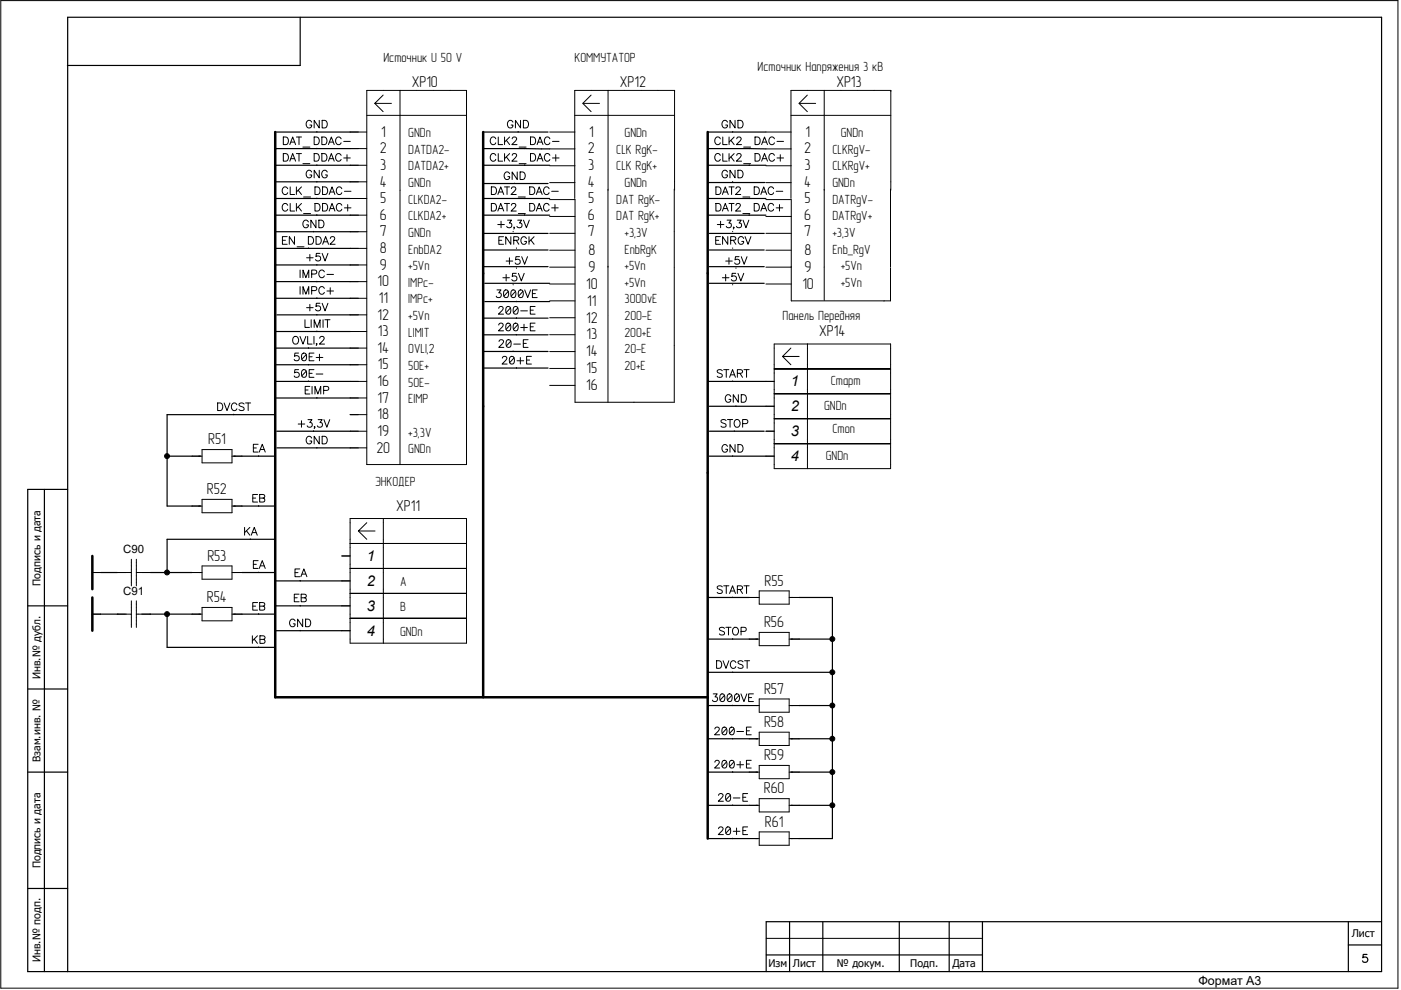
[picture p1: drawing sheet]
<svg xmlns="http://www.w3.org/2000/svg" width="297mm" height="210mm" viewBox="0 0 297 210" stroke-linecap="round" stroke-linejoin="round" font-family="sans-serif">
<g fill="#000" stroke="#000" stroke-width=".21">
<circle cx="35.4" cy="96.7" r=".52"/>
<circle cx="35.4" cy="130.2" r=".52"/>
<circle cx="35.4" cy="121.4" r=".52"/>
<circle cx="176.5" cy="135.5" r=".52"/>
<circle cx="176.5" cy="142.6" r=".52"/>
<circle cx="176.5" cy="149.6" r=".52"/>
<circle cx="176.5" cy="156.7" r=".52"/>
<circle cx="176.5" cy="170.8" r=".52"/>
<circle cx="176.5" cy="163.8" r=".52"/>
</g>
<g fill="none" stroke="#000" stroke-width=".25">
<path d="M63.6 3.7v10.2h-49.3M74.2 38.6h-15.8M74.2 28h-15.8M74.2 35.1h-15.8M74.2 31.5h-15.8M102.4 31.5l14.1 .1M102.4 35.1h14.1M116.2 28h-13.8M116.2 38.9h-13.8M150 31.5l12.4 .1M150.1 38.7h12.1M162.4 35.1h-12.4"/>
<path d="M162.4 28h-12.4M58.4 59.7h15.8M74.2 49.1h-15.8M74.2 56.2h-15.8M74.2 52.7h-15.8M74.2 45.6h-15.8M74.2 42.1h-15.8M102.4 56.6h13.8M102.4 49.5h13.8M102.4 45.6h14.1M102.4 42.1h14.1M102.4 53h13.8"/>
<path d="M150.4 56.6h11.6M150.4 49.5h11.6M150.4 53h11.6M162.4 45.6h-12.4M162.4 42.1h-12.4M58.4 70.3h15.8M58.4 63.3h15.8M58.4 77.4h15.8M58.4 73.8h15.8M58.7 66.8h15.5M102.4 74.5h13.8M102.8 64h13.7"/>
<path d="M102.8 60.1h13.7M116.2 78.1h-13.8M116.2 71h-13.8M116.2 67.5h-13.8M150.4 60.1h11.6M35.4 96.8h5.3M51.3 96.8h7.1M58.4 84.4h15.8M58.4 87.9h-23v19.4h5.3M58.4 80.9h15.8M58.7 95h15.5M58.7 91.5h15.5"/>
<path d="M162 91.5h-11.6M162.4 96.8h-12M162.4 80.9h-12.4M162.4 86.2h-12M9.4 103.8v102.3M14.3 103.8h-8.4v102.3h287v-202.4h-278.6v202.4M51.3 107.3h7.1M58.4 114.4h-23v7M5.9 128.5h8.4M21.3 130.3h3.6M21.3 121.4h3.6M31.9 130.3h8.8"/>
<path d="M31.9 121.4h8.8M35.4 130.3v7h23M51.3 130.3h7.1M51.3 121.4h7.1M58.4 128.5h14.1M58.4 123.2h14.1M58.4 133.8h14.1M158.9 135.6h-8.9M158.9 126.7h-8.9M169.4 126.7h7.1v30M169.4 135.6h7.1M5.9 146.1h8.4"/>
<path d="M150 142.6h26.5M158.9 156.7h-8.9M158.9 149.6h-8.9M169.4 156.7h7.1M169.4 149.6h7.1M176.5 156.7v14.1M5.9 163.8h8.4M150 177.9h8.9M158.9 163.8h-8.9M158.9 170.8h-8.9M169.4 163.8h7.1M169.4 170.8h7.1"/>
<path d="M176.5 170.8v7.1h-7.1M5.9 188.4h8.4M167.4 195.5v10.6M174.5 195.5v10.6M190.7 195.5v10.6M201.2 195.5v10.6M208.3 195.5v10.6M285.9 195.5v10.6M292.9 195.5h-130.4v10.6M162.5 202.5h45.8M285.9 200.4h7M289.8 202.4h-.8v.8a.59 .59 0 0 1 .9-.1 .59 .59 0 0 1-.2 .9 .59 .59 0 0 1-.8-.2"/>
</g>
<path d="M58.4 28v119.9h91.6M102.4 28v119.9M150 28v149.9M19.6 117.9v7.1M19.6 126.7v7.1" fill="none" stroke="#000" stroke-width=".53"/>
<g fill="none" stroke="#000" stroke-width=".21">
<path d="M.2 .1h296.2v209.5h-296.2zM77.8 19.2h21.1v79.3h-21.1zM84.8 19.2v79.3M98.9 19.2h.1M128.9 19.2v47.8M143 19.2v21.1M143 19.2h-21.1v22.9M143 19.2h.1M174.7 19.2v44.5M188.9 19.2h.1M188.9 19.2v21.1M188.9 19.2h-21.2v22.9"/>
<path d="M60.1 29.1h.5a.86 .86 0 0 1 .6 .8 .86 .86 0 0 1-.6 .8h-.5zM60.1 32.6h.5a.86 .86 0 0 1 .6 .8 .86 .86 0 0 1-.6 .8h-.5zM61.4 30.7l.7-1.6 .6 1.6M61.4 34.2l.7-1.6 .6 1.6M61.5 39.6v1.7h1M61.7 30.1h.8M61.7 33.7h.8M62.8 39.6v1.7M62.8 29.1h1.1M62.8 32.6h1.1M63.4 29.1v1.6M63.4 32.6v1.6"/>
<path d="M63.9 39.6l-1.1 1.1M64.2 31.2h1.5M64.2 34.7h1.5M66.1 25.9a.6 .6 0 0 0-.7-.4 .6 .6 0 0 0-.5 .6 .67 .67 0 0 0 .2 .9 .67 .67 0 0 0 .9-.1l.1-.4h-.4M66.1 36.5a.6 .6 0 0 0-.7-.4 .6 .6 0 0 0-.5 .6 .67 .67 0 0 0 .2 .9 .67 .67 0 0 0 .9-.1l.1-.4h-.4M66.6 29.1h.6a.86 .86 0 0 1 .5 .8 .86 .86 0 0 1-.5 .8h-.6zM66.6 32.6h.6a.86 .86 0 0 1 .5 .8 .86 .86 0 0 1-.5 .8h-.6zM66.8 39.6h.5a.86 .86 0 0 1 .6 .8 .86 .86 0 0 1-.6 .9h-.5zM67.2 27.9v.1M67.2 31.4v.1M67.2 35v.1M67.2 38.5v.1"/>
<path d="M67.7 25.5v1.6l-1.1-1.6v1.6M67.7 36.1v1.6l-1.1-1.6v1.6M68.2 29.1h.6a.86 .86 0 0 1 .5 .8 .86 .86 0 0 1-.5 .8h-.6zM68.2 32.6h.6a.86 .86 0 0 1 .5 .8 .86 .86 0 0 1-.5 .8h-.6zM68.3 25.5h.6a.86 .86 0 0 1 .5 .8 .86 .86 0 0 1-.5 .8h-.6zM68.4 39.6h.5a.86 .86 0 0 1 .6 .8 .86 .86 0 0 1-.6 .9h-.5zM69.4 36.5a.6 .6 0 0 0-.7-.4 .6 .6 0 0 0-.5 .6 .67 .67 0 0 0 .2 .9 .67 .67 0 0 0 .9-.1l.1-.4h-.4M69.6 30.7l.6-1.6 .7 1.6M69.6 34.2l.6-1.6 .7 1.6M69.9 30.1h.8M69.9 33.7h.8M72.3 29.4a.6 .6 0 0 0-.7-.3 .6 .6 0 0 0-.4 .6 .67 .67 0 0 0 .2 .8 .67 .67 0 0 0 .8 0l.1-.2"/>
<path d="M72.3 33a.6 .6 0 0 0-.7-.4 .6 .6 0 0 0-.4 .6 .67 .67 0 0 0 .2 .8 .67 .67 0 0 0 .8 0l.1-.2M72.9 30h1.4M72.9 33.5h1.4M73.6 32.8v1.4M74.2 28h3.6M74.2 38.6h3.6M74.2 31.5h3.6M74.2 35.1h3.6M77.8 24.5h21.1M79.5 21.9l1.7 1.8M81.2 20.2l-1.7 1.7h3.5M104.2 39.6h.5a.86 .86 0 0 1 .6 .8 .86 .86 0 0 1-.6 .9h-.5z"/>
<path d="M105.1 29.4a.6 .6 0 0 0-.7-.4 .6 .6 0 0 0-.5 .7 .68 .68 0 0 0 .3 .8 .68 .68 0 0 0 .8 0l.1-.2M105.1 33a.6 .6 0 0 0-.7-.4 .6 .6 0 0 0-.5 .6 .68 .68 0 0 0 .3 .9 .68 .68 0 0 0 .8-.1l.1-.2M105.6 29.1v1.6h1M105.6 32.6v1.6h1M107 39.6h1M107 29.1v1.6M107 32.6v1.6M107.4 29.8l.7 .9M107.4 33.3l.7 .9M107.5 39.6v1.7M108.1 36.9a.6 .6 0 0 0-.7-.4 .6 .6 0 0 0-.5 .6 .67 .67 0 0 0 .2 .8 .67 .67 0 0 0 .9 0l.1-.4h-.4M108.1 29.1l-1.1 1"/>
<path d="M108.1 32.6l-1.1 1.1M108.6 29.4l.3-.3h.5l.1 .3-.2 .5-.8 .8h1.1M108.6 33l.3-.4h.5l.1 .3-.2 .5-.8 .8h1.1M108.8 25.9a.6 .6 0 0 0-.7-.4 .6 .6 0 0 0-.5 .6 .67 .67 0 0 0 .2 .9 .67 .67 0 0 0 .9-.1l.1-.4h-.4M109.1 38.8v.1M109.7 36.5v1.6l-1.1-1.6v1.6M109.9 27.9v.1M110.1 31.2h1.4M110.1 34.7h1.4M110.3 36.5h.5a.86 .86 0 0 1 .6 .8 .86 .86 0 0 1-.6 .8h-.5zM110.4 25.5v1.6l-1.1-1.6v1.6M111 25.5h.5a.86 .86 0 0 1 .6 .8 .86 .86 0 0 1-.6 .8h-.5z"/>
<path d="M111.2 31.4v.1M111.2 35v.1M112.3 39.6h.6a.86 .86 0 0 1 .5 .8 .86 .86 0 0 1-.5 .9h-.6zM112.5 29.1h.5a.86 .86 0 0 1 .6 .8 .86 .86 0 0 1-.6 .8h-.5zM112.5 32.6h.5a.86 .86 0 0 1 .6 .8 .86 .86 0 0 1-.6 .8h-.5zM113.9 30.7l.6-1.6 .6 1.6M113.9 34.2l.6-1.6 .6 1.6M114.1 30.1h.8M114.1 33.7h.8M116.5 38.7h5.4M116.5 31.6h5.4M116.5 28h5.4"/>
<path d="M116.5 35.2h5.4M116.6 29.4a.6 .6 0 0 0-.7-.4 .6 .6 0 0 0-.5 .7 .68 .68 0 0 0 .2 .8 .68 .68 0 0 0 .9 0l.1-.2M116.6 33a.6 .6 0 0 0-.7-.4 .6 .6 0 0 0-.5 .6 .68 .68 0 0 0 .2 .9 .68 .68 0 0 0 .9-.1l.1-.2M117.1 30h1.4M117.1 33.5h1.4M117.8 32.8v1.4M121.9 24.5h21.1M123.6 21.9h3.5M125.3 20.2l-1.7 1.7 1.7 1.8M151.8 39.6h.5a.86 .86 0 0 1 .6 .8 .86 .86 0 0 1-.6 .9h-.5zM152.7 29.4a.6 .6 0 0 0-.7-.4 .6 .6 0 0 0-.4 .7 .68 .68 0 0 0 .2 .8 .68 .68 0 0 0 .9 0v-.2M152.7 33a.6 .6 0 0 0-.7-.4 .6 .6 0 0 0-.4 .6 .68 .68 0 0 0 .2 .9 .68 .68 0 0 0 .9-.1v-.2"/>
<path d="M153.2 29.1v1.6h1M153.2 32.6v1.6h1M154.2 25.9a.6 .6 0 0 0-.6-.4 .6 .6 0 0 0-.5 .6 .67 .67 0 0 0 .2 .9 .67 .67 0 0 0 .9-.1v-.4h-.3M154.2 36.5a.6 .6 0 0 0-.6-.4 .6 .6 0 0 0-.5 .6 .67 .67 0 0 0 .2 .9 .67 .67 0 0 0 .9-.1v-.4h-.3M154.6 39.6h1M154.6 29.1v1.6M154.6 32.6v1.6M155 29.8l.7 .9M155 33.3l.7 .9M155.1 39.6v1.7M155.3 27.9v.1M155.3 38.5v.1"/>
<path d="M155.7 29.1l-1.1 1M155.7 32.6l-1.1 1.1M155.8 25.5v1.6l-1-1.6v1.6M155.8 36.1v1.6l-1-1.6v1.6M156.2 29.4l.3-.3h.5l.1 .3-.2 .5-.8 .8h1.1M156.2 33l.3-.4h.5l.1 .3-.2 .5-.8 .8h1.1M156.5 25.5h.5a.86 .86 0 0 1 .6 .8 .86 .86 0 0 1-.6 .8h-.5zM156.5 36.1h.5a.86 .86 0 0 1 .6 .8 .86 .86 0 0 1-.6 .8h-.5zM157.7 31.2h1.4M157.7 34.7h1.4M158.9 31.4v.1M158.9 35v.1"/>
<path d="M159.9 39.6h.6a.86 .86 0 0 1 .5 .8 .86 .86 0 0 1-.5 .9h-.6zM160.1 29.1h.5a.86 .86 0 0 1 .6 .8 .86 .86 0 0 1-.6 .8h-.5zM160.1 32.6h.5a.86 .86 0 0 1 .6 .8 .86 .86 0 0 1-.6 .8h-.5zM161.5 30.7l.6-1.6 .6 1.6M161.5 34.2l.6-1.6 .6 1.6M161.7 30.1h.8M161.7 33.7h.8M162.4 38.7h5.4M162.4 31.6h5.4M162.4 28h5.4M162.4 35.2h5.4M164.2 29.4a.6 .6 0 0 0-.7-.4 .6 .6 0 0 0-.5 .7 .68 .68 0 0 0 .2 .8 .68 .68 0 0 0 .9 0l.1-.2"/>
<path d="M164.2 33a.6 .6 0 0 0-.7-.4 .6 .6 0 0 0-.5 .6 .68 .68 0 0 0 .2 .9 .68 .68 0 0 0 .9-.1l.1-.2M164.7 30h1.4M164.7 33.5h1.4M165.4 32.8v1.4M167.7 24.5h21.2M169.4 21.9h3.5M171.2 20.2l-1.8 1.7 1.8 1.8M59.9 51h.6M60.9 50.2h-1v1.6h1M61 40a.6 .6 0 0 0-.7-.4 .6 .6 0 0 0-.5 .7 .67 .67 0 0 0 .2 .8 .67 .67 0 0 0 .9-.1l.1-.1M61 43.5a.6 .6 0 0 0-.7-.3 .6 .6 0 0 0-.5 .6 .67 .67 0 0 0 .2 .8 .67 .67 0 0 0 .9 0l.1-.2M61.5 43.2v1.6h1"/>
<path d="M62.4 50.2v1.6l-1.1-1.6v1.6M62.8 43.2v1.6M63 52.3h1.4M63.2 40.3l.7 1M63.2 43.9l.7 .9M63.6 57.3v1.6M63.9 43.2l-1.1 1M64.2 58.9v-1.6l.7 1.6 .6-1.6v1.6M64.4 41.8h1.4M64.4 45.3h1.4M65 54.7h1.4M65.4 50.2h.5a.87 .87 0 0 1 .6 .8 .87 .87 0 0 1-.6 .8h-.5z"/>
<path d="M65.4 47.1a.6 .6 0 0 0-.7-.4 .6 .6 0 0 0-.5 .6 .67 .67 0 0 0 .2 .9 .67 .67 0 0 0 .9-.1l.1-.4h-.4M65.4 52.6v.1M65.7 54v1.4M66.1 58.1h.7l.4-.3a.43 .43 0 0 0-.4-.5h-.7v1.6M66.5 49.1h.1M66.8 43.2h.5a.86 .86 0 0 1 .6 .8 .86 .86 0 0 1-.6 .8h-.5zM67 46.7v1.6l-1.1-1.6v1.6M67 50.2h.6a.87 .87 0 0 1 .5 .8 .87 .87 0 0 1-.5 .8h-.6zM67.2 42v.1M67.2 45.5v.1M67.2 56.1v.1M67.2 59.6v.1"/>
<path d="M67.6 46.7h.6a.86 .86 0 0 1 .5 .8 .86 .86 0 0 1-.5 .8h-.6zM67.8 53.7h-.7l-.1 .7a.57 .57 0 0 1 .9 0 .57 .57 0 0 1-.2 .9 .57 .57 0 0 1-.8-.2M68.3 53.7l.6 1.7 .6-1.7M68.4 43.2h.5a.86 .86 0 0 1 .6 .8 .86 .86 0 0 1-.6 .8h-.5zM68.4 51.8l.6-1.6 .7 1.6M68.6 51.3h.8M68.8 57.7a.6 .6 0 0 0-.7-.4 .6 .6 0 0 0-.5 .6 .67 .67 0 0 0 .2 .9 .67 .67 0 0 0 .9-.1l.1-.2M69.3 58.2h1.4M69.8 41.3l.6-1.7 .6 1.7M69.8 44.8l.6-1.6 .6 1.6M70 40.7h.8M70 44.2h.8"/>
<path d="M70 50.6l.4-.4h.3l.3 .3-.3 .6-.7 .7h1.1M72.5 40a.6 .6 0 0 0-.7-.4 .6 .6 0 0 0-.5 .7 .67 .67 0 0 0 .2 .8 .67 .67 0 0 0 .9-.1l.1-.1M72.5 43.5a.6 .6 0 0 0-.7-.3 .6 .6 0 0 0-.5 .6 .67 .67 0 0 0 .2 .8 .67 .67 0 0 0 .9 0l.1-.2M73 40.6h1.4M73 44.1h1.4M73.7 43.4v1.4M74.2 59.7h3.6M74.2 52.7h3.6M74.2 49.1h3.6M74.2 42.1h3.6M74.2 56.2h3.6M74.2 45.6h3.6"/>
<path d="M104.2 43.2h.5a.86 .86 0 0 1 .6 .8 .86 .86 0 0 1-.6 .8h-.5zM105.5 47.6h1.4M105.6 41.3l.6-1.7 .6 1.7M105.6 44.8l.6-1.6 .6 1.6M105.8 51h.6M105.8 40.7h.8M105.8 44.2h.8M106.2 46.9v1.4M106.6 58.9h1.4M106.8 50.2h-1v1.6h1M107 43.2h1M107.3 55.4h1.4"/>
<path d="M107.3 58.2v1.4M107.5 43.2v1.6M107.6 46.7h.9l-.5 .6a.55 .55 0 0 1 .4 .9 .55 .55 0 0 1-1-.2M108 54.7v1.3M108.3 50.2v1.6l-1.1-1.6v1.6M108.4 40l.4-.4 .4 .1 .2 .2-.3 .6-.8 .8h1.1M108.4 43.5l.4-.3h.4l.2 .3-.3 .5-.8 .8h1.1M108.8 49.1h.1M108.9 51l1-.1 .1-.2-.1-.3-1-.2v1.6M109.1 48.2h-.2h.2l-.2 .4M109.4 58h-.7l-.1 .7a.57 .57 0 0 1 .9 0 .57 .57 0 0 1-.2 .8 .57 .57 0 0 1-.8-.2M109.5 51l.5 .8"/>
<path d="M109.5 52.6v.1M109.5 56.8v.1M109.8 46.7h.8l-.5 .6a.55 .55 0 0 1 .5 .9 .55 .55 0 0 1-1-.2M109.9 41.8h1.5M109.9 45.3h1.5M109.9 58l.6 1.6 .6-1.6M110.1 54.4h-.7l-.1 .7a.57 .57 0 0 1 .9 0 .57 .57 0 0 1-.2 .9 .57 .57 0 0 1-.8-.2M110.6 54.4l.6 1.6 .6-1.6M111 46.7l.6 1.6 .6-1.6M111.2 42v.1M111.2 45.5v.1M111.6 50.6a.6 .6 0 0 0-.7-.4 .6 .6 0 0 0-.5 .6 .67 .67 0 0 0 .2 .9 .67 .67 0 0 0 .9-.1l.1-.4h-.4"/>
<path d="M112.2 50.2v1.6M112.3 43.2h.6a.86 .86 0 0 1 .5 .8 .86 .86 0 0 1-.5 .8h-.6zM112.5 50.9l.7 .9M113.2 50.2l-1 1.1M113.7 41.3l.6-1.7 .7 1.7M113.7 44.8l.6-1.6 .7 1.6M113.9 40.7h.8M113.9 44.2h.8M116.4 40a.6 .6 0 0 0-.7-.4 .6 .6 0 0 0-.5 .7 .68 .68 0 0 0 .3 .8 .68 .68 0 0 0 .8-.1l.1-.1M116.4 43.5a.6 .6 0 0 0-.7-.4 .6 .6 0 0 0-.5 .7 .68 .68 0 0 0 .3 .8 .68 .68 0 0 0 .8 0l.1-.2M116.5 53.1h5.4M116.5 49.5h5.4"/>
<path d="M116.5 56.7h5.4M116.5 45.9h5.4M117 40.6h1.4M117 44.1h1.4M117.7 43.4v1.4M143 40.1v45.2h-21.1v-43h-5.4M151.7 51h.7M151.8 43.2h.5a.86 .86 0 0 1 .6 .8 .86 .86 0 0 1-.6 .8h-.5zM152.1 47.6h1.4M152.8 50.2h-1.1v1.6h1.1M152.8 46.9v1.4M153.2 58.9h1.4"/>
<path d="M153.2 41.3l.6-1.7 .6 1.7M153.2 44.8l.6-1.6 .6 1.6M153.4 40.7h.8M153.4 44.2h.8M153.9 55.4h1.4M153.9 58.2v1.4M154.2 46.7h.8l-.5 .6a.55 .55 0 0 1 .4 .9 .55 .55 0 0 1-.9-.2M154.3 50.2v1.6l-1.1-1.6v1.6M154.6 54.7v1.3M154.6 43.2h1M154.9 51l.9-.1 .2-.4-.4-.3h-.7v1.6M155.1 43.2v1.6"/>
<path d="M155.3 49.1h.1M155.3 52.6v.1M155.5 51l.5 .8M155.6 48.2h-.1h.1l-.1 .4M156 58h-.8l-.1 .7a.57 .57 0 0 1 .9 0 .57 .57 0 0 1-.1 .8 .57 .57 0 0 1-.8-.2M156 40l.4-.4 .4 .1 .2 .2-.3 .6-.7 .8h1.1M156 43.5l.4-.3h.4l.2 .3-.3 .5-.7 .8h1.1M156 56.8v.1M156.3 46.7h.9l-.5 .6a.55 .55 0 0 1 .4 .9 .55 .55 0 0 1-1-.2M156.5 58l.6 1.6 .6-1.6M156.7 54.4h-.8l-.1 .7a.57 .57 0 0 1 .9 0 .57 .57 0 0 1-.1 .9 .57 .57 0 0 1-.8-.2M157.2 54.4l.6 1.6 .6-1.6"/>
<path d="M157.5 41.8h1.5M157.5 45.3h1.5M157.5 46.7l.7 1.6 .6-1.6M157.7 50.6l-.3-.3a.78 .78 0 0 0-.9 .3 .78 .78 0 0 0 .2 1 .56 .56 0 0 0 .6 .2 .56 .56 0 0 0 .4-.6h-.4M158 50.2l.6 1.6 .6-1.6M158.9 42v.1M158.9 45.5v.1M159.9 43.2h.6a.86 .86 0 0 1 .5 .8 .86 .86 0 0 1-.5 .8h-.6zM161.3 41.3l.6-1.7 .7 1.7M161.3 44.8l.6-1.6 .7 1.6M161.5 40.7h.8M161.5 44.2h.8"/>
<path d="M162.4 53.1h5.4M162.4 49.5h5.4M162.4 42.3h5.4v21.5h21v-7M162.4 56.7h5.4M162.4 45.9h5.4M164 40a.6 .6 0 0 0-.7-.4 .6 .6 0 0 0-.4 .7 .68 .68 0 0 0 .2 .8 .68 .68 0 0 0 .9-.1v-.1M164 43.5a.6 .6 0 0 0-.7-.4 .6 .6 0 0 0-.4 .7 .68 .68 0 0 0 .2 .8 .68 .68 0 0 0 .9 0v-.2M164.6 40.6h1.4M164.6 44.1h1.4M165.3 43.4v1.4M188.8 40.1v16.6M62.4 71.4a.78 .78 0 0 1 .9 .7 .78 .78 0 0 1-.8 .9 .97 .97 0 0 1-.1-1.6z"/>
<path d="M63.3 74.9h-.8l-.1 .7a.58 .58 0 0 1 .9 0 .58 .58 0 0 1-.1 .8 .58 .58 0 0 1-.8-.2M63.3 78.4h-.8l-.1 .7a.58 .58 0 0 1 .9 0 .58 .58 0 0 1-.1 .8 .58 .58 0 0 1-.8-.2M63.6 71.4l.6 1.6 .7-1.6M63.6 60.8v1.6M64.2 75a.53 .53 0 0 1 .7 .2v1a.53 .53 0 0 1-.4 .3 .53 .53 0 0 1-.5-.3l-.1-.6zM64.2 78.5a.53 .53 0 0 1 .7 .2v1a.53 .53 0 0 1-.4 .3 .53 .53 0 0 1-.5-.3l-.1-.6zM64.2 62.4v-1.6l.7 1.6 .6-1.6v1.6M64.7 67.8v1.6h.9M64.9 75.2l-.9 1M64.9 78.7l-.9 1M65 65.3h1.4M65.2 71.4v1.6h1"/>
<path d="M65.4 73.7v.1M65.4 77.3v.1M65.5 75.7h.7M65.5 79.2h.7M65.7 64.6v1.3M66 67.8v1.6M66.1 61.6h.7l.4-.3a.43 .43 0 0 0-.4-.5h-.7v1.6M66.6 74.9h-1.1v1.6h1.1M66.6 78.4h-1.1v1.6h1.1M66.6 71.4v1.6M66.6 69.4v-1.6l.6 1.6 .7-1.6v1.6M67 75.8h1.4"/>
<path d="M67 79.3h1.4M67.2 72.9h-.2h.2l-.2 .4M67.2 63.2v.1M67.2 66.7v.1M67.2 70.2v.1M67.7 75.1v1.4M67.8 71.8l.3-.4h.3l.3 .3-.2 .5-.8 .8h1.1M67.8 64.3h-.7l-.1 .7a.57 .57 0 0 1 .9 0 .57 .57 0 0 1-.2 .9 .57 .57 0 0 1-.8-.3M68.3 64.3l.6 1.6 .6-1.6M68.5 67.8v1.6M68.8 61.2a.6 .6 0 0 0-.7-.4 .6 .6 0 0 0-.5 .6 .67 .67 0 0 0 .2 .9 .67 .67 0 0 0 .9-.1l.1-.2M68.9 67.8h1.1"/>
<path d="M69.3 61.7h1.4M69.4 67.8v1.6M70 61v1.4M74.2 77.4h3.6M74.2 70.3h3.6M74.2 63.3h3.6M74.2 66.8h3.6M74.2 73.8h3.6M105.4 61.5h.8l-.5 .6a.54 .54 0 0 1 .5 .9 .54 .54 0 0 1-1-.2M105.7 65.4l.4-.4h.3l.3 .3-.3 .6-.7 .7h1.1M105.7 68.9l.4-.4h.3l.3 .4-.3 .5-.7 .8h1.1M105.8 72.4l.3-.3 .6 .1a.5 .5 0 0 1-.2 .7l-.8 .8h1.1"/>
<path d="M106.5 76l.3-.4 .6 .1a.5 .5 0 0 1-.2 .8l-.8 .7h1.1M107 61.6a.5 .5 0 0 1 .8 .2v.4a.74 .74 0 0 1-.4 .9h-.4l-.2-.3v-.6zM107.5 65.1a.5 .5 0 0 1 .7 .2l.1 .4a.74 .74 0 0 1-.5 .9h-.3l-.2-.3-.1-.6zM107.5 68.6a.5 .5 0 0 1 .7 .3l.1 .3a.74 .74 0 0 1-.5 1l-.3-.1-.2-.2-.1-.7zM107.5 72.1a.53 .53 0 0 1 .8 .3v1a.53 .53 0 0 1-.5 .3 .53 .53 0 0 1-.4-.3l-.1-.7zM107.8 61.8l-1 1M108.2 65.3l-.9 1M108.2 68.9l-.9 1M108.2 75.7a.53 .53 0 0 1 .8 .2v1a.53 .53 0 0 1-.5 .3 .53 .53 0 0 1-.4-.3l-.1-.6zM108.3 72.4l-.9 1M108.5 61.6a.5 .5 0 0 1 .8 .2l.1 .4a.74 .74 0 0 1-.5 .9h-.4l-.1-.3-.1-.6zM108.8 60.3v.1"/>
<path d="M108.8 74.4v.1M108.9 73h1.4M109 75.9l-.9 1M109 65.1a.5 .5 0 0 1 .8 .2l.1 .4a.74 .74 0 0 1-.5 .9h-.4l-.1-.3-.1-.6zM109 68.6a.5 .5 0 0 1 .8 .3l.1 .3a.74 .74 0 0 1-.5 1l-.4-.1-.1-.2-.1-.7zM109.3 61.8l-.9 1M109.5 63.9v.1M109.5 67.4v.1M109.5 70.9v.1M109.5 78v.1M109.6 76.5h1.4M109.8 65.3l-.9 1"/>
<path d="M109.8 68.9l-.9 1M110.1 61.6a.5 .5 0 0 1 .8 .2l.1 .4a.74 .74 0 0 1-.5 .9h-.4l-.2-.3v-.6zM110.3 75.8v1.4M110.4 65.9h1.4M110.4 69.5h1.4M110.9 61.8l-1 1M111 72.8h.6M111.1 68.8v1.4M111.2 61.5l.7 1.6 .6-1.6M111.7 76.4h.6M112 72.1h-1v1.6h1M112.4 65.8h.7"/>
<path d="M112.4 69.3h.7M112.7 75.6h-1v1.6h1M112.9 62.3h.6M113.5 65h-1.1v1.6h1.1M113.5 68.5h-1.1v1.7h1.1M113.9 61.5h-1v1.6h1M116.5 60.2h5.4M116.5 63.8h5.4M116.5 74.6h5.4M116.5 71h5.4M116.5 78.1h5.4M116.5 67.4h5.4"/>
<path d="M128.9 67.1v18.2M153.1 78.6a.61 .61 0 0 0-.5-.2 .61 .61 0 0 0-.5 .4l.1 .2 .8 .3 .1 .5a.71 .71 0 0 1-1 0M153.4 78.4h1.1M154 78.4v1.6M154.9 79.5h.8M155.3 60.3v.1M156.3 79.2l1-.1 .1-.2-.1-.4-1-.1v1.6M156.9 79.2l.5 .8M157.7 78.4h1.1M158.3 78.4v1.6M162.4 60.2h5.4M164.1 73h24.7v26.4h-24.7z"/>
<path d="M165.9 75.6l1.8 1.8M167.7 73.8l-1.8 1.8h3.5M171.2 78.3h-7.1h7.1M171.2 73v26.4M188.8 78.3h-17.6h17.6M40.7 96.8h2.1M42.8 95.4h6.4v2.8h-6.4zM46.1 85.5h.6a.86 .86 0 0 1 .5 .8 .86 .86 0 0 1-.5 .8h-.6zM47.5 85.5l.6 1.6 .6-1.6M49.2 96.8h2.1M49.5 87.8v.1M50.2 85.9a.6 .6 0 0 0-.7-.4 .6 .6 0 0 0-.4 .6 .67 .67 0 0 0 .2 .8 .67 .67 0 0 0 .8 0l.1-.2"/>
<path d="M51.7 85.7a.66 .66 0 0 0-1 .1l.1 .3 .8 .3 .1 .2v.3l-.3 .2-.7-.2M52.1 85.5h1M52.6 85.5v1.6M53.7 95h.7M54.7 94.2h-1v1.7h1M54.8 96.7v.1M55 95.9l.6-1.7 .6 1.7M55.2 95.3h.8M63.2 89.9h1.4M63.9 89.2v1.4M64.7 82.7h.6M65.3 89h.8l-.4 .6a.55 .55 0 0 1 .4 .9 .55 .55 0 0 1-1-.2"/>
<path d="M65.4 80.8v.1M65.7 82h-1v1.6h1M66.1 92.9a.6 .6 0 0 0-.7-.4 .6 .6 0 0 0-.5 .7 .67 .67 0 0 0 .2 .8 .67 .67 0 0 0 .9-.1l.1-.4h-.4M66.2 82v1.6M66.5 91.4v.1M66.8 90.6h-.2h.2l-.2 .3M66.8 83.6v-1.6l.6 1.6 .6-1.6v1.6M67.2 84.3v.1M67.2 94.9v.1M67.5 89h.8l-.5 .6a.55 .55 0 0 1 .4 .9 .55 .55 0 0 1-.9-.2M67.7 92.5v1.6l-1.1-1.6v1.6M68.3 92.5h.6a.86 .86 0 0 1 .5 .8 .86 .86 0 0 1-.5 .8h-.6z"/>
<path d="M68.6 82.8h.7l.4-.3a.43 .43 0 0 0-.4-.5h-.7v1.6M68.7 89l.6 1.6 .6-1.6M74.2 91.5h3.6M74.2 87.9h3.6M74.2 80.9h3.6M74.2 95h3.6M74.2 84.4h3.6M116.5 81.7h5.4M153.9 89.2a.61 .61 0 0 0-.5-.2 .61 .61 0 0 0-.5 .4l.1 .2 .8 .3 .1 .5a.71 .71 0 0 1-1 0M154.2 94.7a.6 .6 0 0 0-.6-.4 .6 .6 0 0 0-.5 .6 .67 .67 0 0 0 .2 .9 .67 .67 0 0 0 .9-.1v-.4h-.3M154.2 89h1.1M154.7 80l.6-1.6 .6 1.6"/>
<path d="M154.8 89v1.6M154.9 84.1a.6 .6 0 0 0-.6-.4 .6 .6 0 0 0-.5 .6 .67 .67 0 0 0 .2 .9 .67 .67 0 0 0 .9-.1v-.4h-.3M155.3 80.8v.1M155.3 96.7v.1M155.7 91.4v.1M155.8 94.3v1.6l-1-1.6v1.6M156 89.1a.81 .81 0 0 1 1 .5 .81 .81 0 0 1-.6 1 .85 .85 0 0 1-.8-.6 .85 .85 0 0 1 .4-.9zM156 86.1v.1M156.5 94.3h.5a.86 .86 0 0 1 .6 .8 .86 .86 0 0 1-.6 .8h-.5zM156.5 83.7v1.6l-1-1.6v1.6M157.2 83.7h.5a.86 .86 0 0 1 .6 .8 .86 .86 0 0 1-.6 .8h-.5zM157.5 89.9h.7l.4-.4a.43 .43 0 0 0-.4-.5h-.7v1.6"/>
<path d="M162.4 96.8h1.7M162.4 91.5h1.7M162.4 80.9h1.7M162.4 86.2h1.7M164.1 94.1h24.7M171.2 94.1h-7.1h7.1M171.2 88.8h-7.1h7.1M171.2 83.5h-7.1h7.1M188.8 94.1h-17.6h17.6M188.8 88.8h-17.6h17.6M188.8 83.5h-17.6h17.6M27.9 118.6v2.8"/>
<path d="M28.9 118.6v5.7M40.7 107.3h2.1M42.8 105.9h6.4v2.9h-6.4zM49.2 107.3h2.1M51.9 111.9v1.6M52.3 112.6l.7 .9M53 111.9l-1.1 1.1M53.1 114.3v.1M53.3 113.5l.6-1.6 .6 1.6M53.5 113h.8M53.6 105.6h.6M53.7 119.7h.7"/>
<path d="M54.6 104.9h-1v1.6h1M54.7 118.9h-1v1.7h1M54.8 107.3h.1M55.1 104.9l1 .1v.5l-.4 .1a.42 .42 0 0 1 .4 .5 .42 .42 0 0 1-.4 .4h-.6zM55.1 105.6h.6M72.5 117.9h1.7M74.2 110h24.7v26.4h-24.7zM76 112.6l1.8 1.8M77.8 110.9l-1.8 1.7h3.5M81.3 110v26.4M81.3 115.3h-7.1h7.1M98.9 115.3h-17.6h17.6"/>
<path d="M19.6 121.4h1.7M19.6 130.3h1.7M24.9 121.4h3v2.9M24.9 130.3h3v2.8M27.9 127.4v2.9M28.9 121.4h3M28.9 130.3h3M28.9 127.4v5.7M40.7 121.4h2.1M40.7 130.3h2.1M42.8 120h6.4v2.9h-6.4zM42.8 128.8h6.4v2.9h-6.4z"/>
<path d="M49.2 121.4h2.1M49.2 130.3h2.1M53.5 134.9v1.6M53.6 128.6h.6M53.9 135.6l.7 .9M54.6 134.9l-1.1 1M54.6 127.8h-1v1.6h1M54.8 121.3v.1M54.8 130.2v.1M54.8 137.2v.1M55 120.6l.6-1.7 .6 1.7M55.1 127.8l1 .2v.4l-.4 .2a.42 .42 0 0 1 .4 .4 .42 .42 0 0 1-.4 .4h-.6z"/>
<path d="M55.1 128.6h.6M55.1 134.9l1 .1 .1 .3-.4 .3 .4 .3-.2 .5-.9 .1zM55.1 135.6h.7M55.2 120h.8M62.4 126.8h.6M62.5 121.5h.7M62.6 131.7a.6 .6 0 0 0-.7-.4 .6 .6 0 0 0-.5 .6 .67 .67 0 0 0 .2 .9 .67 .67 0 0 0 .9-.1l.1-.4h-.4M63.4 126h-1v1.6h1M63.6 120.7h-1.1v1.6h1.1M63.6 123.1v.1M63.6 128.4v.1M63.6 133.7v.1"/>
<path d="M63.8 122.3l.6-1.6 .7 1.6M63.9 126l1 .2v.4l-.3 .2a.42 .42 0 0 1 .3 .4 .42 .42 0 0 1-.3 .4h-.7zM63.9 126.8h.7M64 121.8h.8M64.2 131.3v1.6l-1.1-1.6v1.6M64.8 131.3h.5a.86 .86 0 0 1 .6 .8 .86 .86 0 0 1-.6 .8h-.5zM72.5 133.8h1.7M72.5 128.5h1.7M72.5 123.2h1.7M74.2 131.1h24.7M81.3 131.1h-7.1h7.1M81.3 125.9h-7.1h7.1"/>
<path d="M81.3 120.6h-7.1h7.1M98.9 131.1h-17.6h17.6M98.9 125.9h-17.6h17.6M98.9 120.6h-17.6h17.6M153.1 124.5a.61 .61 0 0 0-.5-.3 .61 .61 0 0 0-.5 .4l.1 .3 .8 .3 .1 .4a.71 .71 0 0 1-1 0M153.4 124.2h1.1M153.6 133.3a.61 .61 0 0 0-.6-.3 .61 .61 0 0 0-.5 .4l.2 .3 .8 .3 .1 .5a.71 .71 0 0 1-1.1 0M153.9 133.1h1.1M154 124.2v1.7M154.4 133.1v1.6M154.7 125.9l.6-1.7 .6 1.7M154.9 125.3h.8"/>
<path d="M155.3 126.6v.1M155.3 135.5v.1M155.6 133.1a.81 .81 0 0 1 1 .6 .81 .81 0 0 1-.5 1 .85 .85 0 0 1-.8-.6 .85 .85 0 0 1 .3-1zM156.3 125l1-.1 .1-.2-.1-.3-1-.2v1.7M156.9 125l.5 .9M157.1 133.9h.7l.4-.3a.43 .43 0 0 0-.4-.5h-.7v1.6M157.7 124.2h1.1M158.3 124.2v1.7M158.9 126.7h2.1M158.9 135.6h2.1M161 125.3h6.3v2.8h-6.3zM161 134.1h6.3v2.8h-6.3z"/>
<path d="M167.3 126.7h2.1M167.3 135.6h2.1M151.2 147.2h.9l-.5 .6a.54 .54 0 0 1 .4 .9 .54 .54 0 0 1-.9-.2M151.6 154.6l.3-.4h.3l.3 .3-.2 .6-.8 .8h1.1M151.9 140.1h.6a.86 .86 0 0 1 .5 .8 .86 .86 0 0 1-.5 .9h-.6zM152.8 147.3a.5 .5 0 0 1 .8 .2l.1 .4a.74 .74 0 0 1-.5 .9l-.4-.1-.1-.2-.1-.6zM153.3 154.3a.5 .5 0 0 1 .7 .2l.1 .4a.74 .74 0 0 1-.4 1l-.4-.1-.2-.2v-.7zM153.3 140.1l.6 1.7 .6-1.7M153.6 147.5l-.9 1M154 154.5l-.9 1.1M154.4 147.3a.5 .5 0 0 1 .7 .2l.1 .4a.74 .74 0 0 1-.4 .9l-.4-.1-.2-.2v-.6zM154.9 154.3a.5 .5 0 0 1 .7 .2l.1 .4a.74 .74 0 0 1-.5 1l-.3-.1-.2-.2-.1-.7z"/>
<path d="M155.1 147.5l-.9 1M155.3 142.5v.1M155.3 149.6h.1M155.3 156.6v.1M155.6 154.5l-.9 1.1M156 147.3a.5 .5 0 0 1 .7 .2l.1 .4a.74 .74 0 0 1-.5 .9l-.3-.1-.2-.2-.1-.6zM156 140.5a.6 .6 0 0 0-.7-.4 .6 .6 0 0 0-.4 .7 .67 .67 0 0 0 .2 .8 .67 .67 0 0 0 .8-.1l.1-.1M156.2 155.2h1.4M156.7 147.5l-.9 1M157.1 147.2l.6 1.6 .6-1.6M157.5 140.4a.66 .66 0 0 0-1.1 .1l.2 .3 .8 .3 .1 .2v.2l-.3 .3-.7-.3M157.9 140.1h1"/>
<path d="M158.3 155h.6M158.4 140.1v1.7M158.7 148h.7M158.9 149.6h2.1M158.9 156.7h2.1M159.3 154.2h-1v1.7h1M159.7 147.2h-1v1.6h1M161 148.3h6.3v2.8h-6.3zM161 155.3h6.3v2.8h-6.3zM167.3 149.6h2.1M167.3 156.7h2.1M151.6 161.7l.3-.4h.3l.3 .3-.2 .5-.8 .8h1.1"/>
<path d="M152.4 168.7l.3-.4 .5 .2a.5 .5 0 0 1-.1 .7l-.8 .7h1.1M152.4 175.8l.3-.4 .5 .1a.5 .5 0 0 1-.1 .8l-.8 .7h1.1M153.3 161.4a.5 .5 0 0 1 .7 .2l.1 .4a.74 .74 0 0 1-.4 .9l-.4-.1-.2-.2v-.6zM154 161.6l-.9 1M154.1 168.4a.53 .53 0 0 1 .8 .2v1.1a.53 .53 0 0 1-.5 .3 .53 .53 0 0 1-.5-.3l-.1-.7zM154.1 175.5a.53 .53 0 0 1 .8 .2v1a.53 .53 0 0 1-.5 .3 .53 .53 0 0 1-.5-.3l-.1-.6zM154.9 168.6l-1 1.1M154.9 175.7l-1 1M154.9 161.4a.5 .5 0 0 1 .7 .2l.1 .4a.74 .74 0 0 1-.5 .9l-.3-.1-.2-.2-.1-.6zM155.3 163.7v.1M155.3 170.7v.1M155.3 177.8v.1"/>
<path d="M155.5 169.2h1.4M155.5 176.3h1.4M155.6 161.6l-.9 1M156.2 175.6v1.4M156.2 162.2h1.4M156.9 161.5v1.4M157.5 169.1h.6M157.5 176.2h.6M158.3 162.1h.6M158.5 168.3h-1v1.6h1M158.5 175.4h-1v1.6h1M158.9 163.8h2.1"/>
<path d="M158.9 170.8h2.1M158.9 177.9h2.1M159.3 161.3h-1v1.6h1M161 162.3h6.3v2.9h-6.3zM161 169.4h6.3v2.8h-6.3zM161 176.4h6.3v2.9h-6.3zM167.3 163.8h2.1M167.3 170.8h2.1M167.3 177.9h2.1M162.5 199h45.8"/>
</g>
<g font-size="3.3">
<text x="87.3" y="18.4">XP10</text>
<text x="131.4" y="18.4">XP12</text>
<text x="177.3" y="18.4">XP13</text>
<text x="80.8" y="29">1</text>
<text x="124.9" y="29">1</text>
<text x="170.7" y="29">1</text>
<text x="80.5" y="32.5">2</text>
<text x="124.6" y="32.5">2</text>
<text x="170.5" y="32.5">2</text>
<text x="80.5" y="39.6">4</text>
<text x="80.6" y="36">3</text>
<text x="124.6" y="39.6">4</text>
<text x="124.7" y="36">3</text>
<text x="170.5" y="39.6">4</text>
<text x="170.6" y="36">3</text>
<text x="80.5" y="46.6">6</text>
<text x="80.6" y="43.1">5</text>
<text x="124.6" y="46.6">6</text>
<text x="124.7" y="43.1">5</text>
<text x="170.5" y="46.6">6</text>
<text x="170.6" y="43.1">5</text>
<text x="80.5" y="50.1">7</text>
<text x="80.5" y="53.7">8</text>
<text x="124.6" y="50.1">7</text>
<text x="170.5" y="50.1">7</text>
<text x="80.5" y="57.2">9</text>
<text x="124.8" y="54.1">8</text>
<text x="124.8" y="57.7">9</text>
<text x="170.6" y="54.1">8</text>
<text x="170.6" y="57.7">9</text>
<text x="80" y="60.7">10</text>
<text x="80.3" y="64.3">11</text>
<text x="124.3" y="61.2">10</text>
<text x="124.5" y="64.8">11</text>
<text x="170.1" y="61.2">10</text>
<text x="80" y="67.8">12</text>
<text x="80.1" y="71.3">13</text>
<text x="124.3" y="68.4">12</text>
<text x="124.4" y="72">13</text>
<text x="173.7" y="71.3">XP14</text>
<text x="80" y="74.8">14</text>
<text x="124.3" y="75.6">14</text>
<text x="80" y="81.9">16</text>
<text x="80.1" y="78.4">15</text>
<text x="124.3" y="82.7">16</text>
<text x="124.4" y="79.2">15</text>
<text x="80" y="85.4">17</text>
<text x="80" y="88.9">18</text>
<text x="44.1" y="94.2">R51</text>
<text x="79.8" y="96">20</text>
<text x="80" y="92.5">19</text>
<text x="43.9" y="104.8">R52</text>
<text x="84" y="108.3">XP11</text>
<text x="44" y="118.9">R53</text>
<text x="162.1" y="124.2">R55</text>
<text x="43.9" y="127.7">R54</text>
<text x="162" y="133">R56</text>
<text x="162" y="147.1">R57</text>
<text x="162" y="154.2">R58</text>
<text x="162" y="161.2">R59</text>
<text x="161.9" y="168.3">R60</text>
<text x="162.2" y="175.3">R61</text>
</g>
<g font-size="3.1">
<text x="167.7" y="82">1</text>
<text x="167.7" y="87.2">2</text>
<text x="167.7" y="92.5">3</text>
<text x="167.7" y="97.8">4</text>
<text x="77.8" y="119">1</text>
<text x="77.8" y="124.3">2</text>
<text x="77.8" y="129.6">3</text>
<text x="77.8" y="134.9">4</text>
</g>
<g font-size="2.8">
<text x="81.3" y="13.2">Источник U 50 V</text>
<text x="121.8" y="13.2">КОММУТАТОР</text>
<text x="160.6" y="15">Источник Напряжения 3 кВ</text>
<text x="86.6" y="29.1">GNDn</text>
<text x="132.4" y="29.1">GNDn</text>
<text x="178.3" y="29.1">GNDn</text>
<text x="86.6" y="32.6">DATDA2-</text>
<text x="130.7" y="32.6">CLK RgK-</text>
<text x="176.5" y="32.6">CLKRgV-</text>
<text x="86.6" y="36.2">DATDA2+</text>
<text x="86.6" y="39.7">GNDn</text>
<text x="130.7" y="36.2">CLK RgK+</text>
<text x="132.4" y="39.7">GNDn</text>
<text x="176.5" y="39.7">GNDn</text>
<text x="176.5" y="36.2">CLKRgV+</text>
<text x="86.6" y="46.7">CLKDA2+</text>
<text x="86.6" y="43.2">CLKDA2-</text>
<text x="130.7" y="46.7">DAT RgK+</text>
<text x="130.7" y="43.2">DAT RgK-</text>
<text x="176.5" y="43.2">DATRgV-</text>
<text x="176.5" y="46.7">DATRgV+</text>
<text x="86.6" y="50.2">GNDn</text>
<text x="86.6" y="53.8">EnbDA2</text>
<text x="132.4" y="53.8">EnbRgK</text>
<text x="132.4" y="50.2">+3,3V</text>
<text x="176.5" y="53.8">Enb_RgV</text>
<text x="176.5" y="50.2">+3,3V</text>
<text x="86.6" y="57.3">+5Vn</text>
<text x="132.4" y="57.3">+5Vn</text>
<text x="178.3" y="57.3">+5Vn</text>
<text x="86.6" y="60.8">IMPc-</text>
<text x="86.6" y="64.4">IMPc+</text>
<text x="132.4" y="60.8">+5Vn</text>
<text x="132.4" y="64.4">3000vE</text>
<text x="178.3" y="60.8">+5Vn</text>
<text x="86.6" y="67.9">+5Vn</text>
<text x="86.6" y="71.4">LIMIT</text>
<text x="132.4" y="67.9">200-E</text>
<text x="132.4" y="71.4">200+E</text>
<text x="165.9" y="67.9">Панель Передняя</text>
<text x="86.6" y="75">OVLI,2</text>
<text x="132.4" y="75">20-E</text>
<text x="86.6" y="78.5">50E+</text>
<text x="86.6" y="82">50E-</text>
<text x="132.4" y="78.5">20+E</text>
<text x="176.1" y="81.6">Старт</text>
<text x="86.6" y="85.5">EIMP</text>
<text x="174.7" y="86.9">GNDn</text>
<text x="86.6" y="92.6">+3,3V</text>
<text x="176.5" y="91.9">Стоп</text>
<text x="86.6" y="96.1">GNDn</text>
<text x="175.1" y="97.5">GNDn</text>
<text x="79.5" y="103.1">ЭНКОДЕР</text>
<text x="84.8" y="124.3">А</text>
<text x="84.8" y="129.6">B</text>
<text x="84.8" y="134.9">GNDn</text>
</g>
<text font-size="2.7" x="254.1" y="209">Формат А3</text>
<g font-size="2.4">
<text x="26.1" y="117.4">C90</text>
<text x="26.1" y="126.2">C91</text>
</g>
<g font-size="2.2">
<text x="8.6" y="124.2" transform="rotate(-90 8.6 124.2)">Подпись и дата</text>
<text x="8.6" y="144.1" transform="rotate(-90 8.6 144.1)">Инв.№ дубл.</text>
<text x="8.6" y="161.7" transform="rotate(-90 8.6 161.7)">Взам.инв. №</text>
<text x="8.6" y="184.2" transform="rotate(-90 8.6 184.2)">Подпись и дата</text>
<text x="286.6" y="198.8">Лист</text>
<text x="8.6" y="204.1" transform="rotate(-90 8.6 204.1)">Инв.№ подп.</text>
<text x="162.9" y="205.2">Изм Лист</text>
<text x="177.5" y="205.2">№ докум.</text>
<text x="193" y="205.2">Подп.</text>
<text x="201.9" y="205.2">Дата</text>
</g>
</svg>
